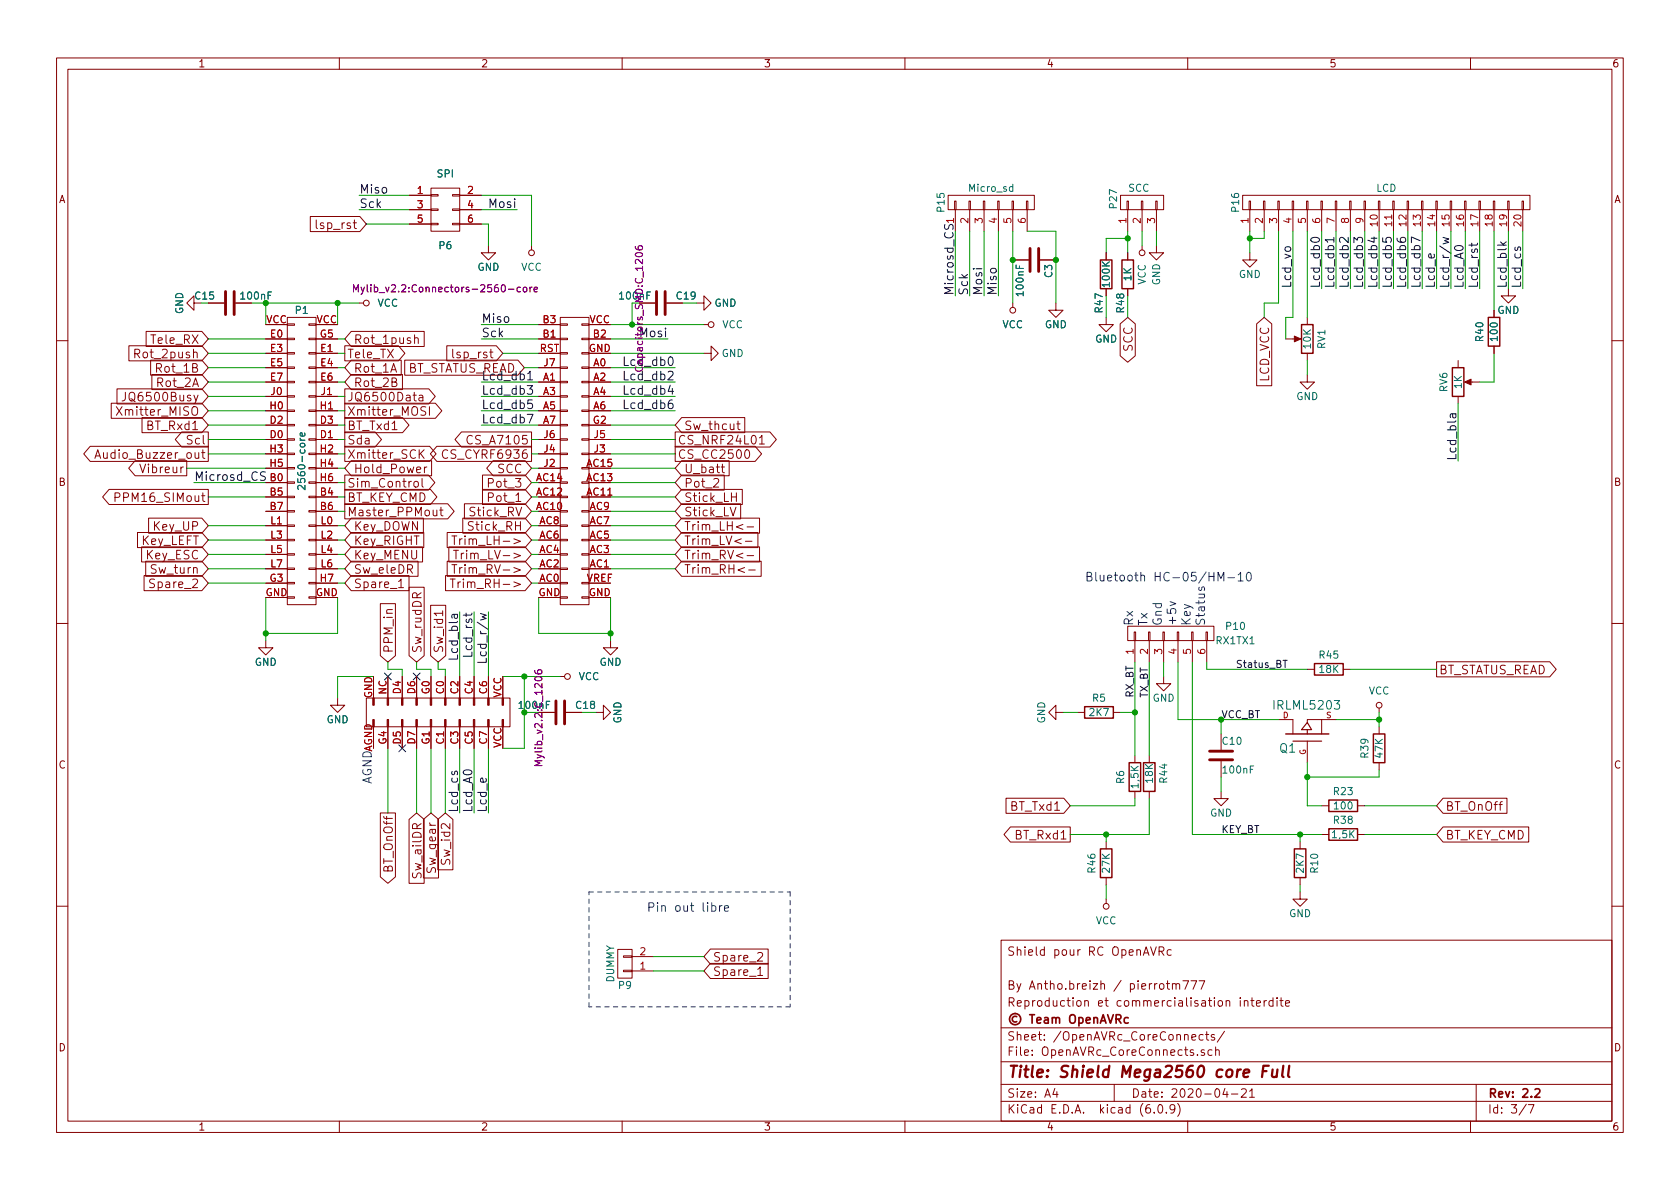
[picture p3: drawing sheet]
<svg xmlns="http://www.w3.org/2000/svg" width="297mm" height="210mm" viewBox="0 0 297 210" stroke-linecap="round" stroke-linejoin="round" font-family="sans-serif">
<g fill="none" stroke="#840000" stroke-width=".18">
<path d="M10 10.2h277v190.1h-277zM12 12.2h273v186.1h-273zM60 10.2v2M110 10.2v2M160 10.2v2M210 10.2v2M260 10.2v2M54.9 38.3h8.7l1.2 1.3-1.2 1.4h-8.7zM72.4 34.5h3.8M72.4 37.1h3.8M72.4 39.6h3.8M76.2 39.5h1.3v.2h-1.3z"/>
<path d="M76.2 37h1.3v.2h-1.3zM76.2 34.4h1.3v.3h-1.3zM76.2 33.3h5.1v7.6h-5.1zM80 39.5h1.3v.2h-1.3zM80 37h1.3v.2h-1.3zM80 34.4h1.3v.3h-1.3zM81.3 34.5h3.8M81.3 37.1h3.8M81.3 39.6h3.8M167.6 34.5h15.3v2.6h-15.3zM168.8 35.6h.2v1.5h-.2zM168.9 37.1v3.8"/>
<path d="M171.3 35.6h.3v1.5h-.3zM171.4 37.1v3.8M173.9 35.6h.2v1.5h-.2zM174 37.1v3.8M176.4 35.6h.3v1.5h-.3zM176.5 37.1v3.8M178.9 35.6h.3v1.5h-.3zM179.1 37.1v3.8M181.5 35.6h.2v1.5h-.2zM181.6 37.1v3.8M198.1 34.5h7.6v2.6h-7.6zM199.3 35.6h.2v1.5h-.2z"/>
<path d="M199.4 37.1v3.8M201.8 35.6h.3v1.5h-.3zM201.9 37.1v3.8M204.3 35.6h.3v1.5h-.3zM204.5 37.1v3.8M219.7 34.5h50.8v2.6h-50.8zM220.9 35.6h.2v1.5h-.2zM221 37.1v3.8M223.4 35.6h.2v1.5h-.2zM223.5 37.1v3.8M225.9 35.6h.3v1.5h-.3zM226.1 37.1v3.8"/>
<path d="M228.5 35.6h.2v1.5h-.2zM228.6 37.1v3.8M231 35.6h.3v1.5h-.3zM231.1 37.1v3.8M233.6 35.6h.2v1.5h-.2zM233.7 37.1v3.8M236.1 35.6h.2v1.5h-.2zM236.2 37.1v3.8M238.6 35.6h.3v1.5h-.3zM238.8 37.1v3.8M241.2 35.6h.2v1.5h-.2zM241.3 37.1v3.8"/>
<path d="M243.7 35.6h.3v1.5h-.3zM243.8 37.1v3.8M246.3 35.6h.2v1.5h-.2zM246.4 37.1v3.8M248.8 35.6h.2v1.5h-.2zM248.9 37.1v3.8M251.3 35.6h.3v1.5h-.3zM251.5 37.1v3.8M253.9 35.6h.2v1.5h-.2zM254 37.1v3.8M256.4 35.6h.3v1.5h-.3zM256.5 37.1v3.8"/>
<path d="M259 35.6h.2v1.5h-.2zM259.1 37.1v3.8M261.5 35.6h.2v1.5h-.2zM261.6 37.1v3.8M264 35.6h.3v1.5h-.3zM264.2 37.1v3.8M266.6 35.6h.2v1.5h-.2zM266.7 37.1v3.8M269.1 35.6h.3v1.5h-.3zM269.2 37.1v3.8M25.8 58.6h9.9l1.1 1.3-1.1 1.4h-9.9zM34.3 53.6v-1.3l-1.3 1.3 1.3 1.3v-1.3h1.3"/>
<path d="M36.8 53.6h2.8M41.7 53.6h2.7M47 59.9h3.8M47 57.4h3.8M50.8 59.8h1.3v.3h-1.3zM50.8 57.3h1.3v.2h-1.3zM50.8 56.1h5.1v50.8h-5.1zM54.6 59.8h1.3v.3h-1.3zM54.6 57.3h1.3v.2h-1.3zM55.9 59.9h3.8M55.9 57.4h3.8M62.1 58.6h12.9v2.7h-12.9l-1.1-1.4z"/>
<path d="M63.5 53.6h.8M73.3 59.9l.2-.2 .4 .1 .1 .9M86.4 43.4v1.3h1.2l-1.2 1.3-1.3-1.3h1.3M94 43.4v.8M95.2 59.9h3.9M95.2 57.4h3.9M99.1 59.8h1.2v.3h-1.2zM99.1 57.3h1.2v.2h-1.2zM99.1 56.1h5v50.8h-5zM102.9 59.8h1.2v.3h-1.2zM102.9 57.3h1.2v.2h-1.2zM104.1 59.9h3.8"/>
<path d="M104.1 57.4h3.8M113 53.6h2.8M117.9 53.6h2.7M123.2 53.6h1.3v-1.3l1.2 1.3-1.2 1.3v-1.3M124.5 57.4h.7M179.1 53.6v.8M179.1 46h2.8M183.9 46h2.8M186.7 53.6v1.3h1.3l-1.3 1.2-1.3-1.2h1.3M195.6 56.1v1.3h1.2l-1.2 1.3-1.3-1.3h1.3M195.6 44.7v1.3M195.6 51v1.3"/>
<path d="M198.1 57.3l1.3-1.2 1.3 1.2v5.6l-1.3 1.2-1.3-1.2zM199.4 44.7v1.3M199.4 51v1.3M201.9 43.4v.8M204.5 43.4v1.3h1.2l-1.2 1.3-1.3-1.3h1.3M221 44.7v1.3h1.2l-1.2 1.2-1.3-1.2h1.3M222.2 57.3l1.3-1.2 1.4 1.2v10.9h-2.7zM227.3 59.9h2.3M231.1 56.1v1.3M264.2 54.9v1.2M266.7 51v1.3h1.3l-1.3 1.3-1.3-1.3h1.3M10 60.2h2"/>
<path d="M15.9 78.9h20.9v2.7h-20.9l-1.1-1.3zM19.7 71.3h16l1.1 1.3-1.1 1.4h-16zM20.6 71.9l1 1.5M20.7 68.8h15l1.1 1.3-1.1 1.3h-15zM21.6 71.9l-1 1.5M22.2 69.4v1.1a.49 .49 0 0 1-.6 .4M22.8 61.1h12.9l1.1 1.4-1.1 1.3h-12.9zM25.1 73.8h10.6l1.1 1.4-1.1 1.3h-10.6zM26.6 63.7h9.1l1.1 1.3-1.1 1.4h-9.1zM26.9 66.2h8.8l1.1 1.4-1.1 1.3h-8.8zM32.1 76.4h4.7v2.7h-4.7l-1.1-1.4zM35.9 79.5v1.3l.3 .3"/>
<path d="M47 65h3.8M47 67.6h3.8M47 70.1h3.8M47 72.6h3.8M47 75.2h3.8M47 77.7h3.8M47 62.5h3.8M50.8 77.6h1.3v.2h-1.3zM50.8 75.1h1.3v.2h-1.3zM50.8 72.5h1.3v.3h-1.3zM50.8 70h1.3v.2h-1.3zM50.8 67.4h1.3v.3h-1.3z"/>
<path d="M50.8 64.9h1.3v.2h-1.3zM50.8 62.4h1.3v.2h-1.3zM54.6 77.6h1.3v.2h-1.3zM54.6 75.1h1.3v.2h-1.3zM54.6 72.5h1.3v.3h-1.3zM54.6 70h1.3v.2h-1.3zM54.6 67.4h1.3v.3h-1.3zM54.6 64.9h1.3v.2h-1.3zM54.6 62.4h1.3v.2h-1.3zM55.9 65h3.8M55.9 67.6h3.8M55.9 70.1h3.8"/>
<path d="M55.9 72.6h3.8M55.9 75.2h3.8M55.9 77.7h3.8M55.9 62.5h3.8M61 61.1h9.4l1.2 1.4-1.2 1.3h-9.4zM61 68.8h14.8l1.2 1.3-1.2 1.3h-14.8zM61 71.3h16l1.1 1.3-1.1 1.4h-16zM61 78.9h15l1.1 1.4-1.1 1.3h-15zM61 73.8h10.2l1.1 1.4-1.1 1.3h-10.2zM61 76.4h5.3l1.2 1.3-1.2 1.4h-5.3zM62.1 66.2h9.1v2.7h-9.1l-1.1-1.3zM62.1 63.7h8.8v2.7h-8.8l-1.1-1.4z"/>
<path d="M71.6 63.7h20l1.1 1.3-1.1 1.4h-20zM74.1 70h.6l.1 .9M74.8 70.2l-.5 .1a.3 .3 0 0 0-.3 .3 .3 .3 0 0 0 .3 .3l.5-.1M75 79.5l-.9 .9M75.3 72l-.6-.1-.2 .2v.4l.6 .3 .2 .3-.3 .3h-.6M75.9 71.9v1.5M77.2 78.9h16.8v2.7h-16.8l-1.1-1.3zM79 61.1h8.8l1.1 1.4-1.1 1.3h-8.8zM79.2 79.7a.61 .61 0 0 0-.8 0 .61 .61 0 0 0-.2 .7 .57 .57 0 0 0 .3 .6 .57 .57 0 0 0 .7-.1M81.6 76.4h12.4v2.7h-12.4l-1.2-1.4zM83.5 77.1a.61 .61 0 0 0-.7 0 .61 .61 0 0 0-.2 .8 .57 .57 0 0 0 .3 .5 .57 .57 0 0 0 .6 0M95.2 65h3.9"/>
<path d="M95.2 67.6h3.9M95.2 70.1h3.9M95.2 72.6h3.9M95.2 75.2h3.9M95.2 77.7h3.9M95.2 62.5h3.9M99.1 77.6h1.2v.2h-1.2zM99.1 75.1h1.2v.2h-1.2zM99.1 72.5h1.2v.3h-1.2zM99.1 70h1.2v.2h-1.2zM99.1 67.4h1.2v.3h-1.2zM99.1 64.9h1.2v.2h-1.2z"/>
<path d="M99.1 62.4h1.2v.2h-1.2zM102.9 77.6h1.2v.2h-1.2zM102.9 75.1h1.2v.2h-1.2zM102.9 72.5h1.2v.3h-1.2zM102.9 70h1.2v.2h-1.2zM102.9 67.4h1.2v.3h-1.2zM102.9 64.9h1.2v.2h-1.2zM102.9 62.4h1.2v.2h-1.2zM104.1 65h3.8M104.1 67.6h3.8M104.1 70.1h3.8M104.1 72.6h3.8"/>
<path d="M104.1 75.2h3.8M104.1 77.7h3.8M104.1 62.5h3.8M119.4 78.9h14.1l1.2 1.4-1.2 1.3h-14.1zM119.4 76.4h16.7l1.2 1.3-1.2 1.4h-16.7zM120.5 73.8h11.2v2.7h-11.2l-1.1-1.3zM124.5 62.5h1.2v-1.3l1.3 1.3-1.3 1.2v-1.2M130.3 75h.5M130.5 74.5v1.3l.3 .2M131.8 79.7l.2-.2a.83 .83 0 0 1 .6 .7 .83 .83 0 0 1-.3 .8l-.1 .1a.82 .82 0 0 1-.4-1.4zM134.3 77.4l.4-.4v1.5M134.3 78.5h.8"/>
<path d="M231.1 66.3v1.3h1.3l-1.3 1.2-1.2-1.2h1.2M231.1 62.5v1.2M257.8 63.7v1.3M257.8 70.1v1.3M259.3 67.6h2.3M264.2 61.2v1.3M285 60.2h2M16.8 81.1l.5-1.6 .5 1.6M16.9 80.6h.7M19.3 86.5h17.5v2.7h-17.5l-1.2-1.3zM20.3 88l.8-.1 .1-.2-.1-.4-.2-.1h-.6v1.5M23.9 81.5h9.1v2.6h-9.1l-1.1-1.3z"/>
<path d="M24.3 94.2h11.4l1.1 1.3-1.1 1.3h-11.4zM25 96.7h10.7l1.1 1.3-1.1 1.4h-10.7zM25.8 99.2h9.9l1.1 1.4-1.1 1.3h-9.9zM26.3 91.6h9.4l1.1 1.4-1.1 1.3h-9.4zM35.6 80h.6M47 90.4h3.8M47 87.9h3.8M47 85.3h3.8M47 82.8h3.8M47 98h3.8M47 95.5h3.8M47 93h3.8"/>
<path d="M47 80.3h3.8M50.8 97.9h1.3v.3h-1.3zM50.8 95.4h1.3v.2h-1.3zM50.8 92.8h1.3v.3h-1.3zM50.8 90.3h1.3v.2h-1.3zM50.8 87.8h1.3v.2h-1.3zM50.8 85.2h1.3v.3h-1.3zM50.8 82.7h1.3v.2h-1.3zM50.8 80.1h1.3v.3h-1.3zM54.6 97.9h1.3v.3h-1.3zM54.6 95.4h1.3v.2h-1.3zM54.6 92.8h1.3v.3h-1.3z"/>
<path d="M54.6 90.3h1.3v.2h-1.3zM54.6 87.8h1.3v.2h-1.3zM54.6 85.2h1.3v.3h-1.3zM54.6 82.7h1.3v.2h-1.3zM54.6 80.1h1.3v.3h-1.3zM55.9 90.4h3.8M55.9 87.9h3.8M55.9 85.3h3.8M55.9 82.8h3.8M55.9 98h3.8M55.9 95.5h3.8M55.9 93h3.8"/>
<path d="M55.9 80.3h3.8M61 84h14.7l1.2 1.3-1.2 1.4h-14.7zM61 89.1h18.2l1.1 1.3-1.1 1.4h-18.2zM61 86.5h15.1l1.2 1.4-1.2 1.3h-15.1zM62.1 91.6h12.8v2.7h-12.8l-1.1-1.3zM62.1 94.2h12.8v2.6h-12.8l-1.1-1.3zM62.1 96.7h12.6v2.7h-12.6l-1.1-1.4zM62.1 99.2h11.8v2.7h-11.8l-1.1-1.3zM62.1 81.5h14.2v2.6h-14.2l-1.1-1.3zM73.2 85.3l.3-.2 .4 .2 .1 .5-.2 .3h-.3l-.3-.1zM74.3 80.2l.7 .9M74.6 84.6v1.3l.2 .2"/>
<path d="M75 82.6v1M75.5 82.6l-.3 .1-.2 .2M77.7 90.2h.6M78 89.7v1.3l.3 .2M79.1 94.2h13.7l1.2 1.3-1.2 1.3h-13.7zM79.1 99.2h13.7l1.2 1.4-1.2 1.3h-13.7zM79.4 96.7h13.4l1.2 1.3-1.2 1.4h-13.4zM79.9 94.8h.9M79.9 99.9h.9M80.2 97.3h.9M80.3 94.8v1.5M80.3 99.9v1.5"/>
<path d="M80.6 97.3v1.5M81.8 91.6h11l1.2 1.4-1.2 1.3h-11zM82.1 89.1h10.7l1.2 1.3-1.2 1.4h-10.7zM85.3 84h7.5l1.2 1.3-1.2 1.4h-7.5zM85.3 86.5h7.5l1.2 1.4-1.2 1.3h-7.5zM87.2 81.5h5.6l1.2 1.3-1.2 1.3h-5.6l-1.1-1.3zM95.2 90.4h3.9M95.2 87.9h3.9M95.2 85.3h3.9M95.2 82.8h3.9M95.2 98h3.9M95.2 95.5h3.9"/>
<path d="M95.2 93h3.9M95.2 80.3h3.9M99.1 97.9h1.2v.3h-1.2zM99.1 95.4h1.2v.2h-1.2zM99.1 92.8h1.2v.3h-1.2zM99.1 90.3h1.2v.2h-1.2zM99.1 87.8h1.2v.2h-1.2zM99.1 85.2h1.2v.3h-1.2zM99.1 82.7h1.2v.2h-1.2zM99.1 80.1h1.2v.3h-1.2zM102.9 97.9h1.2v.3h-1.2zM102.9 95.4h1.2v.2h-1.2z"/>
<path d="M102.9 92.8h1.2v.3h-1.2zM102.9 90.3h1.2v.2h-1.2zM102.9 87.8h1.2v.2h-1.2zM102.9 85.2h1.2v.3h-1.2zM102.9 82.7h1.2v.2h-1.2zM102.9 80.1h1.2v.3h-1.2zM104.1 90.4h3.8M104.1 87.9h3.8M104.1 85.3h3.8M104.1 82.8h3.8M104.1 98h3.8M104.1 95.5h3.8"/>
<path d="M104.1 93h3.8M104.1 80.3h3.8M120.5 84h7.6v2.7h-7.6l-1.1-1.4zM120.5 86.5h10.7v2.7h-10.7l-1.1-1.3zM120.5 89.1h10.5v2.7h-10.5l-1.1-1.4zM120.5 91.6h13.8v2.7h-13.8l-1.1-1.3zM120.5 94.2h13.5v2.6h-13.5l-1.1-1.3zM120.5 96.7h13.8v2.7h-13.8l-1.1-1.4zM120.5 99.2h14.1v2.7h-14.1l-1.1-1.3zM120.5 81.5h8.4v2.6h-8.4l-1.1-1.3zM127.5 82.6h.6M127.7 82.1v1.3l.4 .2"/>
<path d="M129.1 89.7l.5 1.5 .5-1.5M129.3 87.9h.9M130.2 87.2v1.5M131.8 95.7h1.2M132.1 93.2h1.1M132.1 98.3h1.1M10 110.2h2M25.5 101.8h10.2l1.1 1.3-1.1 1.4h-10.2zM47 113.3v1.2h1.3l-1.3 1.3-1.3-1.3h1.3M47 103.1h3.8M47 100.6h3.8M47 105.7h3.8"/>
<path d="M50.8 105.5h1.3v.3h-1.3zM50.8 103h1.3v.2h-1.3zM50.8 100.5h1.3v.2h-1.3zM54.6 105.5h1.3v.3h-1.3zM54.6 103h1.3v.2h-1.3zM54.6 100.5h1.3v.2h-1.3zM55.9 103.1h3.8M55.9 100.6h3.8M55.9 105.7h3.8M62.1 101.8h10.2v2.7h-10.2l-1.1-1.4zM66 119.6v3.8M67.2 106.7h2.7v9.2l-1.3 1.2-1.4-1.2z"/>
<path d="M68.6 119.6v3.8M70.5 102.8l.4-.4v1.5M70.5 103.9h.8M71.1 119.6v3.8M72.3 103.8h2.7v12.1l-1.3 1.2-1.4-1.2zM73.7 119.6v3.8M76.1 107h2.7v8.9l-1.3 1.2-1.4-1.2zM76.2 119.6v3.8M78.3 108v.9M78.7 119.6v3.8M78.8 101.8h14l1.2 1.3-1.2 1.4h-14zM79.6 102.4h.9"/>
<path d="M80 102.4v1.5M81.3 119.6v3.8M83.8 119.6v3.8M86.4 119.6v3.8M88.9 119.6v3.8M95.2 103.1h3.9M95.2 100.6h3.9M95.2 105.7h3.9M99.1 105.5h1.2v.3h-1.2zM99.1 103h1.2v.2h-1.2zM99.1 100.5h1.2v.2h-1.2zM99.1 119.6h.7"/>
<path d="M102.9 105.5h1.2v.3h-1.2zM102.9 103h1.2v.2h-1.2zM102.9 100.5h1.2v.2h-1.2zM104.1 103.1h3.8M104.1 100.6h3.8M104.1 105.7h3.8M107.9 113.3v1.2h1.3l-1.3 1.3-1.2-1.3h1.2M132.4 100.8h1.1M199.4 110.7h15.2v2.6h-15.2zM200.5 111.8h.3v1.5h-.3zM200.7 113.3v3.8M203.1 111.8h.2v1.5h-.2z"/>
<path d="M203.2 113.3v3.8M205.6 111.8h.3v1.5h-.3zM205.7 119.6v1.3h1.3l-1.3 1.3-1.2-1.3h1.2M205.7 113.3v3.8M208.2 111.8h.2v1.5h-.2zM208.3 113.3v3.8M210.7 111.8h.2v1.5h-.2zM210.8 113.3v3.8M213.2 111.8h.3v1.5h-.3zM213.4 113.3v3.8M231.1 118.4h1.3M237.5 118.4h1.3"/>
<path d="M254 117h20l1.2 1.4-1.2 1.3h-20zM285 110.2h2M59.7 123.4v1.3h1.3l-1.3 1.3-1.3-1.3h1.3M64.8 123.4h25.4v5.1h-25.4zM66 128.5v3.8M68.6 128.5v3.8M71.1 128.5v3.8M73.7 128.5v3.8M76.2 128.5v3.8M78.7 128.5v3.8M81.3 128.5v3.8M83.8 128.5v3.8"/>
<path d="M86.4 128.5v3.8M88.9 128.5v3.8M95.2 126h2.8M100.1 126h2.8M105.4 126h1.3v-1.3l1.2 1.3-1.2 1.2v-1.2M186.7 126v-1.3l-1.3 1.3 1.3 1.2v-1.2h1.3M190.5 126h1.3M196.8 126h1.3M200.7 133.6v1.3M200.7 139.9v1.3M203.2 133.6v1.3M203.2 139.9v1.3"/>
<path d="M215.9 139.9v1.3h1.3l-1.3 1.3-1.3-1.3h1.3M215.9 129.8v2.8M215.9 134.6v2.8M226.1 127.2h2.5v2.6M231.1 131.1v3.8M233.7 127.2h-2.6v.6M233.7 127.2v2.6M233.7 127.2h2.5M243.8 125.2v.8M243.8 128.5v1.3M243.8 134.9v1.2M67.2 143.8h2.7v11.3l-1.3 1.1-1.4-1.1z"/>
<path d="M72.3 144.9l1.4-1.1 1.3 1.1v11.3h-2.7zM74.9 144.9l1.3-1.1 1.3 1.1v10.4h-2.6zM77.4 144.9l1.3-1.1 1.4 1.1v8.9h-2.7zM177.9 141.2h10.2l1.1 1.3-1.1 1.3h-10.2zM178.7 146.2h10.5v2.7h-10.5l-1.2-1.3zM195.6 159v.8M195.6 148.8v1.3M195.6 155.2v1.3M229.9 157.7v1.3h1.2l-1.2 1.3-1.3-1.3h1.3M229.9 148.8v1.3M229.9 155.2v1.3M233.7 147.6h1.2"/>
<path d="M233.7 142.5h1.2M240 147.6h1.3M240 142.5h1.3M255.1 141.2h11.3v2.6h-11.3l-1.1-1.3zM255.1 146.2h15.2v2.7h-15.2l-1.1-1.3zM10 160.2h2M109.2 167.9h2.6v5.1h-2.6zM110.2 169h1.6v.3h-1.6zM110.2 171.6h1.6v.2h-1.6zM111.8 171.7h3.8M111.8 169.2h3.8M125.6 167.8h10.2v2.7h-10.2l-1.1-1.3z"/>
<path d="M125.6 170.4h10.2v2.6h-10.2l-1.1-1.3zM134 168.6l.6-.2 .2 .2v.3l-.9 1.1h.9M134 171.4l.4-.4v1.5M134 172.5h.8M177 166.3h108v32h-108zM203.4 167.4l.5 1.5 .5-1.5M204.9 168.2l.7-.1 .2-.2-.1-.3-.2-.2h-.6v1.5M205.3 168.2l.5 .7M206.2 173.9h.6M206.4 173.4v1.3l.4 .2M207.1 168l-.5-.1-.2 .3v.4l.1 .3h.6M207.3 174.1l.2-.2 .4 .1v.9"/>
<path d="M207.3 173.9v1M207.9 174.1l.2-.2 .4 .1 .1 .9M209.1 173.4h1l-.6 1.5M210.6 173.4h1l-.7 1.5M212 173.4h1l-.6 1.5M219.3 176.4v.2M219.3 176.9v1M220 177.1l.2-.2 .4 .1v.9M220 176.9v1M221.1 176.9h.6M221.4 176.4v1.3l.3 .2M222.1 177.4l.8-.1-.1-.3-.4-.1-.3 .2 .1 .8h.6"/>
<path d="M223.5 176.9v1M223.9 176.9l-.3 .1-.1 .2M225.1 177l-.5-.1-.2 .3v.4l.1 .3h.6M225.1 176.4v1.5M225.8 176.4v.2M225.8 176.9v1M226.3 176.9h.6M226.5 176.4v1.3l.4 .2M227.3 177.4l.7-.1-.1-.3-.4-.1-.2 .2 .1 .8h.5M285 160.2h2M60 198.3v2M110 198.3v2"/>
<path d="M160 198.3v2M177 194.8h108M177 191.8h108M177 187.8h108M177 181.8h108M186.5 192.5l-.4 1h1M186.9 193v1M197 191.8v3M204.1 196.7v.1M204.9 195.4l.2-.1a.81 .81 0 0 1 .6 .7 .81 .81 0 0 1-.3 .8h-.2a.81 .81 0 0 1-.6-.6 .81 .81 0 0 1 .3-.8zM206.2 196.7v.1M207.7 196l-.3 .3h-.3l-.2-.3 .1-.6 .4-.1 .2 .2a.99 .99 0 0 1-.3 1.3h-.3"/>
<path d="M208.2 195.1a1.72 1.72 0 0 1 0 2.3M210 198.3v2M212.7 183l-.4-.1-.3 .3v.4l.1 .3h.6M212.9 185.7l-.3-.1-.2 .2v.3l.5 .1v.4h-.5M213.1 182.9h.6M213.4 182.4v1.3l.3 .2M214.3 185.7l-.4-.1-.3 .3v.4l.1 .3h.6M214.7 183l-.3-.1-.3 .2 .1 .3 .5 .1v.4h-.6M214.9 185.8l.2-.2 .4 .1 .1 .9M214.9 185.1v1.5M216.5 182.4l-1.3 1.9M216.6 192.5l-.4 1h.9"/>
<path d="M216.9 193v1M217.7 193.5h1.2M219.5 192.7l.6-.2 .2 .2 .1 .3-1 1h1M220.9 193l.5-.5v1.5M220.9 194h.9M260 198.3v2M261 191.8v6.5M269.9 195.3l-1.3 1.9M270.2 195.3h1l-.6 1.5"/>
<circle cx="64.8" cy="53.6" r=".51"/>
<circle cx="94" cy="44.7" r=".51"/>
<circle cx="125.7" cy="57.4" r=".51"/>
<circle cx="179.1" cy="54.9" r=".51"/>
<circle cx="201.9" cy="44.7" r=".51"/>
<circle cx="100.3" cy="119.6" r=".51"/>
<circle cx="243.8" cy="124.7" r=".51"/>
<circle cx="195.6" cy="160.3" r=".51"/>
</g>
<g fill="none" stroke="#840000" stroke-width=".3">
<path d="M179.8 179.8a.52 .52 0 0 0-.8 .4 .52 .52 0 0 0 .8 .4M182.1 179.4h.8M182.5 179.4v1.5M186.1 179.9v1M189.3 179.5a.5 .5 0 0 1 .6 0 .5 .5 0 0 1 .2 .4v.5a.5 .5 0 0 1-.5 .6 .5 .5 0 0 1-.5-.6v-.5zM190.8 179.9v1.5M193.4 179.9v1M195.8 179.4l.5 1.5 .5-1.5M183.3 180.4l.8-.1-.1-.3-.4-.1-.3 .2 .1 .8h.6M184.7 180h.6v.9M185.3 180.3l-.5 .1a.29 .29 0 0 0-.2 .2 .29 .29 0 0 0 .2 .3h.5M186.1 180.1l.2-.2 .3 .1 .1 .9"/>
<path d="M186.7 180.1l.2-.2 .4 .1v.9M190.8 180l.4-.1 .3 .3v.4l-.2 .3h-.5M192.1 180.4l.7-.1-.1-.3-.4-.1-.2 .2v.8h.6M193.4 180.1l.2-.2 .4 .1 .1 .9M194.6 180.9l.5-1.5 .5 1.5M194.7 180.5h.7M197.3 180.2l.8-.1 .1-.2-.1-.3-.2-.2h-.6v1.5M197.7 180.2l.5 .7M199.5 180l-.4-.1-.3 .3v.4l.1 .3h.6M271.4 192.7l.6-.2 .2 .2 .1 .3-1 1h1"/>
<circle cx="179.5" cy="180.2" r="1"/>
</g>
<path d="M223.3 189.4h.6M224.3 188.5h-.9l-.3 2M225 189.1v1.3a.57 .57 0 0 0 .7-.1M225.9 189.1l-.2 1.4M226.9 188.5l-.2 1.7 .2 .3M228 188.5l-.3 1.7 .3 .3" fill="none" stroke="#840000" stroke-width=".4"/>
<g fill="none" stroke="#840000" stroke-width=".25">
<path d="M194.6 46h2v5h-2zM198.4 46h2v5h-2zM230.1 57.4h2.1v5.1h-2.1zM263.1 56.1h2.1v5.1h-2.1zM256.8 65h2v5.1h-2zM232.4 117.3h5.1v2.1h-5.1zM191.8 125h5v2h-5zM199.6 134.9h2.1v5h-2.1zM202.2 134.9h2v5h-2zM227.3 129.8h7.6M242.8 129.8h2.1v5.1h-2.1zM194.6 150.1h2v5.1h-2z"/>
<path d="M228.9 150.1h2v5.1h-2zM234.9 146.6h5.1v2h-5.1zM234.9 141.5h5.1v2h-5.1z"/>
</g>
<g fill="#840000" stroke="#840000" stroke-width=".18">
<path d="M228.9 59.4l1.1 .5-1.1 .5z"/>
<path d="M65.9 127.2h.3v1.3h-.3z"/>
<path d="M65.9 123.4h.3v1.3h-.3z"/>
<path d="M68.5 127.2h.2v1.3h-.2z"/>
<path d="M68.5 123.4h.2v1.3h-.2z"/>
<path d="M71 127.2h.2v1.3h-.2z"/>
<path d="M71 123.4h.2v1.3h-.2z"/>
<path d="M73.5 127.2h.3v1.3h-.3z"/>
<path d="M73.5 123.4h.3v1.3h-.3z"/>
<path d="M76.1 127.2h.2v1.3h-.2z"/>
<path d="M76.1 123.4h.2v1.3h-.2z"/>
<path d="M78.6 127.2h.3v1.3h-.3z"/>
<path d="M78.6 123.4h.3v1.3h-.3z"/>
<path d="M81.2 127.2h.2v1.3h-.2z"/>
<path d="M81.2 123.4h.2v1.3h-.2z"/>
<path d="M83.7 127.2h.2v1.3h-.2z"/>
<path d="M83.7 123.4h.2v1.3h-.2z"/>
<path d="M86.2 127.2h.3v1.3h-.3z"/>
<path d="M86.2 123.4h.3v1.3h-.3z"/>
<path d="M88.8 127.2h.2v1.3h-.2z"/>
<path d="M88.8 123.4h.2v1.3h-.2z"/>
<path d="M259 67.6l1.1-.5v1z"/>
</g>
<path d="M39.9 51.6v4M41.4 51.6v4M116.1 51.6v4M117.6 51.6v4M182.1 43.9v4.1M183.6 43.9v4.1M98.3 123.9v4.1M99.8 123.9v4.1M213.9 134.4h4M213.9 132.8h4" fill="none" stroke="#840000" stroke-width=".51"/>
<path d="M62.5 51.6v-1.2l.4 .9 .4-.9v1.2M63.8 50.8l.3 .8M64.4 50.8l-.4 1.1-.2 .1M92 50.8h-.3l-.3 .2 .1 .6h.5M92.6 50.9l.1-.1 .4 .1 .1 .5-.2 .2h-.3l-.1-.1zM93.7 50.8v.8M94.1 50.8l-.4 .2M94.4 51.2l.6-.1v-.3h-.4l-.2 .2 .1 .6h.5M112.3 43.6l.1 .3a.85 .85 0 0 0 1.2 0l-.1-.4h-.4l-.3 .2v.2l.3 .3M94.6 118.6v.3a.85 .85 0 0 0 1.2 0l-.1-.4-.4-.1-.3 .3v.2l.3 .3M95.8 134.5h-1.2l.9 .5-.9 .4h1.2" fill="none" stroke="#840084" stroke-width=".18"/>
<path d="M228.6 131.1h5.1M231.1 127.8l.8 1.2h-1.8zM231.1 129v.8" fill="none" stroke="#840000" stroke-width=".2"/>
<path d="M53.9 76.6v.3l-.2 .2h-.6v-.5l.3-.1 .1 .6M53.9 85.8v.8l-.9-.8-.4 .3 .2 .4" fill="none" stroke="#006464" stroke-width=".18"/>
<g fill="none" stroke="#0f0f0f" stroke-width=".18">
<path d="M167.1 39.7l-.1 .6 .3 .3 .4-.2 .2-.6h.5l.1 .2v.6M231.8 42.2a1.01 1.01 0 0 1 1.5 .1 .83 .83 0 0 1-.6 .6 .83 .83 0 0 1-.9-.3zM235.8 42.4h-1.5l.4 .4M235.8 42v.8M238.4 42v.9l-1.1-.9h-.3l-.1 .3 .1 .5M239.4 42.9v-.9l.6 .5 .1-.5h.7l.1 .3v.4l-.1 .2M242.4 42.1h1.1M242.9 41.9v.9l-1-.3M244.5 42v.8h.7l-.1-.2v-.5l.2-.1h.5l.2 .3-.2 .5M247 42.1a.6 .6 0 0 0 .7 .7h.5l.3-.1v-.4l-.1-.3h-.5l-.2 .1-.1 .5 .3 .2M251.1 42.6l-1.5-.7v1M255.1 42l1.1 .3-.8 .3 .8 .2-1.1 .3"/>
<path d="M260.2 43v.6M261.2 43l-.2 .4h-1.3M265.3 42.8l.6 .6M266.3 42.8l-.6 .4M267.9 43.7l-.1 .4 .3 .2 .2-.1 .1-.5h.4v.6M93.2 73.3h1l-.6 1.5M93.2 68.2h1l-.5 .6 .4 .1v.7l-.2 .1h-.5l-.2-.1M93.3 66.1l.4-.5v1.6M93.3 67.2h.9M94.1 70.7h-.7l-.1 .8 .2-.2 .5 .1 .2 .2-.1 .5-.2 .2-.6-.2M256.8 73.2v.5a.3 .3 0 0 0 .3 .2 .3 .3 0 0 0 .3-.2v-.5M257.4 73.2l-.9 .1v.5"/>
<path d="M46.9 83.5l-.6-.1-.2 .3 .1 .4 .6 .3v.4l-.2 .2-.5-.1M86 116.4v.7h-1.5M226.9 116.8h.7M80 136.4l-.1 .4 .2 .2 .2-.1 .2-.5h.3v.6"/>
</g>
<path d="M206.9 106.4l1 .3-1 .4M212 103.8v.4l.2 .2 .2-.1 .1-.5h.4v.6M215.4 102.7v-1.5l.5 1.1 .5-1.1v1.5M217.1 102.2h1.2M218.9 101.6l.5-.4v1.5M218.9 102.7h.9M220.6 101.3l.1-.1a.83 .83 0 0 1 .6 .6 .83 .83 0 0 1-.3 .9h-.1a.83 .83 0 0 1-.6-.6 .83 .83 0 0 1 .3-.8zM125.8 160.2l.5-.1 .3 .3v.5l-.2 .2h-.6M127.2 160.1v1.1M127.7 160.1l-.3 .1-.2 .2M128.1 160.6l.7-.1-.1-.3-.4-.1-.2 .3 .1 .7h.5" fill="none" stroke="#0000c2" stroke-width=".18"/>
<path d="M104.1 157.7h35.6M139.7 157.7v20.3M104.1 178v-20.3M139.7 178h-35.6" fill="none" stroke="#0000c2" stroke-width=".18" stroke-dasharray=".8 .8"/>
<g fill="none" stroke="#009600" stroke-width=".18">
<path d="M63.5 37.1h8.9M63.5 34.5h8.9M64.8 39.6h7.6M85.1 39.6h1.3v3.8M85.1 37.1h6.3M85.1 34.5h8.9v8.9M36.8 59.9h10.2M59.7 59.9h1.3M59.7 53.6v3.8M63.5 53.6h-16.5v3.8M85.1 57.4h10.1M85.1 59.9h10.1"/>
<path d="M107.9 57.4h16.6M107.9 59.9h10.2M111.8 53.6v3.8M168.9 40.9v11.4M171.4 40.9v11.4M174 40.9v11.4M176.5 40.9v11.4M179.1 40.9v12.7M181.6 40.9h5.1v12.7M195.6 52.3v3.8M199.4 40.9v3.8M199.4 52.3v3.8"/>
<path d="M199.4 42.2h-3.8v2.5M201.9 40.9v2.5M204.5 40.9v2.5M221 40.9v3.8M223.5 40.9v1.3h-2.5M226.1 40.9v12.7h-2.6v2.5M228.6 40.9v15.2h-1.3v3.8M231.1 40.9v15.2M233.7 40.9v10.1M236.2 40.9v10.1M238.8 40.9v10.1M241.3 40.9v10.1"/>
<path d="M243.8 40.9v10.1M246.4 40.9v10.1M248.9 40.9v10.1M251.5 40.9v10.1M254 40.9v10.1M256.5 40.9v10.1M259.1 40.9v10.1M261.6 40.9v10.1M264.2 40.9v14M266.7 40.9v10.1M269.2 40.9v10.1M36.8 67.6h10.2"/>
<path d="M36.8 65h10.2M36.8 75.2h10.2M36.8 70.1h10.2M36.8 77.7h10.2M36.8 72.6h10.2M36.8 62.5h10.2M59.7 67.6h1.3M59.7 65h1.3M59.7 75.2h1.3M59.7 70.1h1.3M59.7 77.7h1.3M59.7 72.6h1.3"/>
<path d="M59.7 62.5h1.3M85.1 67.6h10.1M85.1 75.2h10.1M85.1 70.1h10.1M85.1 72.6h10.1M88.9 62.5h6.3M92.7 65h2.5M94 77.7h1.2M107.9 67.6h11.5M107.9 65h11.5M107.9 75.2h11.5M107.9 70.1h11.5"/>
<path d="M107.9 77.7h11.5M107.9 72.6h11.5M107.9 62.5h16.6M231.1 63.7v2.6M257.8 71.4v10.1M264.2 62.5v5.1h-2.6M33 82.8h14M34.3 85.3h12.7M36.8 87.9h10.2M36.8 80.3h10.2M36.8 93h10.2M36.8 95.5h10.2"/>
<path d="M36.8 98h10.2M59.7 87.9h1.3M59.7 85.3h1.3M59.7 82.8h1.3M59.7 80.3h1.3M59.7 93h1.3M59.7 90.4h1.3M59.7 95.5h1.3M59.7 98h1.3M94 87.9h1.2M94 85.3h1.2M94 82.8h1.2"/>
<path d="M94 80.3h1.2M94 93h1.2M94 90.4h1.2M94 95.5h1.2M94 98h1.2M107.9 87.9h11.5M107.9 85.3h11.5M107.9 82.8h11.5M107.9 80.3h11.5M107.9 93h11.5M107.9 90.4h11.5M107.9 95.5h11.5"/>
<path d="M107.9 98h11.5M36.8 100.6h10.2M36.8 103.1h10.2M47 105.7v7.6M59.7 100.6h1.3M59.7 103.1h1.3M59.7 105.7v6.3h-12.7M66 119.6h-6.3v3.8M68.6 117.1v1.3h2.5v1.2M73.7 117.1v1.3h2.5v1.2M77.5 117.1v1.3h1.2v1.2M81.3 108.2v11.4"/>
<path d="M83.8 108.2v11.4M86.4 108.2v11.4M88.9 119.6h10.2M92.7 119.6v12.7h-3.8M94 100.6h1.2M94 103.1h1.2M95.2 105.7v6.3h12.7M107.9 100.6h11.5M107.9 105.7v7.6M200.7 117.1v16.5M203.2 117.1v16.5M205.7 117.1v2.5"/>
<path d="M208.3 117.1v10.1h17.8M210.8 117.1v30.5h22.9M213.4 117.1v1.3h17.7M238.8 118.4h15.2M68.6 132.3v11.5M73.7 132.3v11.5M76.2 132.3v11.5M78.7 132.3v11.5M81.3 132.3v11.5M83.8 132.3v11.5M86.4 132.3v11.5M188 126h2.5"/>
<path d="M198.1 126h2.6M215.9 127.2v2.6M215.9 137.4v2.5M231.1 134.9v7.6h2.6M236.2 127.2h7.6M243.8 126v2.5M243.8 136.1v1.3h-12.7M195.6 147.6v1.2M195.6 156.5v2.5M200.7 141.2v1.3h-11.5M203.2 141.2v6.4h-14M229.9 147.6v1.2"/>
<path d="M229.9 156.5v1.2M241.3 142.5h12.7M241.3 147.6h12.7M115.6 171.7h8.9M115.6 169.2h8.9"/>
</g>
<path d="M68 119l1.2 1.2M69.2 119l-1.2 1.2M73.1 119l1.2 1.2M74.3 119l-1.2 1.2M70.5 131.7l1.2 1.2M71.7 131.7l-1.2 1.2" fill="none" stroke="#000084" stroke-width=".18"/>
<g fill="#009600" stroke="#009600" stroke-width=".18">
<circle cx="111.8" cy="57.4" r=".46"/>
<circle cx="200.7" cy="126" r=".46"/>
<circle cx="186.7" cy="46" r=".46"/>
<circle cx="221" cy="42.2" r=".46"/>
<circle cx="195.6" cy="147.6" r=".46"/>
<circle cx="229.9" cy="147.6" r=".46"/>
<circle cx="243.8" cy="127.2" r=".46"/>
<circle cx="231.1" cy="137.4" r=".46"/>
<circle cx="199.4" cy="42.2" r=".46"/>
<circle cx="179.1" cy="46" r=".46"/>
<circle cx="59.7" cy="53.6" r=".46"/>
<circle cx="47" cy="53.6" r=".46"/>
<circle cx="47" cy="112" r=".46"/>
<circle cx="107.9" cy="112" r=".46"/>
<circle cx="92.7" cy="126" r=".46"/>
<circle cx="92.7" cy="119.6" r=".46"/>
</g>
<text font-size="2.8" fill="#840000" x="178" y="190.6">Title: Shield Mega2560 core Full</text>
<g font-size="2.1" fill="#0f0f0f">
<text x="63.5" y="34.2">Miso</text>
<text x="63.5" y="36.8">Sck</text>
<text x="86.6" y="36.8">Mosi</text>
<text x="168.6" y="52.3" transform="rotate(-90 168.6 52.3)">Microsd_CS</text>
<text x="171.1" y="52.3" transform="rotate(-90 171.1 52.3)">Sck</text>
<text x="173.7" y="52.3" transform="rotate(-90 173.7 52.3)">Mosi</text>
<text x="176.2" y="52.3" transform="rotate(-90 176.2 52.3)">Miso</text>
<text x="228.3" y="51" transform="rotate(-90 228.3 51)">Lcd_vo</text>
<text x="233.4" y="51" transform="rotate(-90 233.4 51)">Lcd_db0</text>
<text x="235.9" y="51" transform="rotate(-90 235.9 51)">Lcd_db1</text>
<text x="238.4" y="51" transform="rotate(-90 238.4 51)">Lcd_db2</text>
<text x="241" y="51" transform="rotate(-90 241 51)">Lcd_db3</text>
<text x="243.5" y="51" transform="rotate(-90 243.5 51)">Lcd_db4</text>
<text x="246.1" y="51" transform="rotate(-90 246.1 51)">Lcd_db5</text>
<text x="248.6" y="51" transform="rotate(-90 248.6 51)">Lcd_db6</text>
<text x="251.1" y="51" transform="rotate(-90 251.1 51)">Lcd_db7</text>
<text x="253.7" y="51" transform="rotate(-90 253.7 51)">Lcd_e</text>
<text x="256.2" y="51" transform="rotate(-90 256.2 51)">Lcd_r/w</text>
<text x="258.8" y="51" transform="rotate(-90 258.8 51)">Lcd_A0</text>
<text x="261.3" y="51" transform="rotate(-90 261.3 51)">Lcd_rst</text>
<text x="266.4" y="51" transform="rotate(-90 266.4 51)">Lcd_blk</text>
<text x="268.9" y="51" transform="rotate(-90 268.9 51)">Lcd_cs</text>
<text x="85.1" y="59.6">Sck</text>
<text x="85.1" y="57.1">Miso</text>
<text x="85.1" y="67.2">Lcd_db1</text>
<text x="85.1" y="69.8">Lcd_db3</text>
<text x="110.7" y="67.2">Lcd_db2</text>
<text x="110.7" y="69.8">Lcd_db4</text>
<text x="85.1" y="72.3">Lcd_db5</text>
<text x="85.1" y="74.9">Lcd_db7</text>
<text x="110.7" y="72.3">Lcd_db6</text>
<text x="257.5" y="81.5" transform="rotate(-90 257.5 81.5)">Lcd_bla</text>
<text x="34.3" y="85">Microsd_CS</text>
<text x="81" y="116.2" transform="rotate(-90 81 116.2)">Lcd_bla</text>
<text x="83.5" y="115.9" transform="rotate(-90 83.5 115.9)">Lcd_rst</text>
<text x="86" y="116.2" transform="rotate(-90 86 116.2)">Lcd_r/w</text>
<text x="81" y="143.8" transform="rotate(-90 81 143.8)">Lcd_cs</text>
<text x="83.5" y="143.8" transform="rotate(-90 83.5 143.8)">Lcd_A0</text>
<text x="86" y="143.8" transform="rotate(-90 86 143.8)">Lcd_e</text>
</g>
<g font-size="2.1" fill="#840000">
<text x="56.3" y="40.5">lsp_rst</text>
<text x="24.3" y="63.3">Rot_2push</text>
<text x="26.9" y="60.8">Tele_RX</text>
<text x="27.9" y="65.9">Rot_1B</text>
<text x="61.3" y="63.3">Tele_TX</text>
<text x="62.5" y="65.9">Rot_1A</text>
<text x="62.5" y="60.8">Rot_1push</text>
<text x="71.5" y="65.9">BT_STATUS_READ</text>
<text x="80.4" y="63.3">lsp_rst</text>
<text x="200.3" y="62.1" transform="rotate(-90 200.3 62.1)">SCC</text>
<text x="22.6" y="71">JQ6500Busy</text>
<text x="27.9" y="68.4">Rot_2A</text>
<text x="61.3" y="71">JQ6500Data</text>
<text x="62.5" y="68.4">Rot_2B</text>
<text x="224.4" y="67.7" transform="rotate(-90 224.4 67.7)">LCD_VCC</text>
<text x="21.4" y="73.5">Xmitter_MISO</text>
<text x="26.1" y="76">BT_Rxd1</text>
<text x="61.3" y="73.5">Xmitter_MOSI</text>
<text x="61.3" y="76">BT_Txd1</text>
<text x="120.9" y="76">Sw_thcut</text>
<text x="17.8" y="81.1">Audio_Buzzer_out</text>
<text x="25.2" y="83.7">Vibreur</text>
<text x="33.3" y="78.6">Scl</text>
<text x="61.3" y="81.1">Xmitter_SCK</text>
<text x="61.3" y="78.6">Sda</text>
<text x="62.5" y="83.7">Hold_Power</text>
<text x="79" y="81.1">CS_CYRF6936</text>
<text x="83.2" y="78.6">CS_A7105</text>
<text x="88" y="83.7">SCC</text>
<text x="119.8" y="81.1">CS_CC2500</text>
<text x="119.8" y="78.6">CS_NRF24L01</text>
<text x="120.9" y="83.7">U_batt</text>
<text x="21.2" y="88.7">PPM16_SIMout</text>
<text x="61.3" y="86.2">Sim_Control</text>
<text x="61.3" y="88.7">BT_KEY_CMD</text>
<text x="86.7" y="86.2">Pot_3</text>
<text x="86.7" y="88.7">Pot_1</text>
<text x="120.9" y="86.2">Pot_2</text>
<text x="120.9" y="88.7">Stick_LH</text>
<text x="27.3" y="93.8">Key_UP</text>
<text x="61.3" y="91.3">Master_PPMout</text>
<text x="62.5" y="93.8">Key_DOWN</text>
<text x="83.1" y="93.8">Stick_RH</text>
<text x="83.3" y="91.3">Stick_RV</text>
<text x="120.9" y="91.3">Stick_LV</text>
<text x="120.9" y="93.8">Trim_LH&lt;-</text>
<text x="24.9" y="96.4">Key_LEFT</text>
<text x="25.9" y="98.9">Key_ESC</text>
<text x="26.9" y="101.4">Sw_turn</text>
<text x="62.5" y="96.4">Key_RIGHT</text>
<text x="62.5" y="98.9">Key_MENU</text>
<text x="62.5" y="101.4">Sw_eleDR</text>
<text x="81.8" y="101.4">Trim_RV-&gt;</text>
<text x="81.9" y="96.4">Trim_LH-&gt;</text>
<text x="82" y="98.9">Trim_LV-&gt;</text>
<text x="120.9" y="96.4">Trim_LV&lt;-</text>
<text x="120.9" y="98.9">Trim_RV&lt;-</text>
<text x="120.9" y="101.4">Trim_RH&lt;-</text>
<text x="27" y="104">Spare_2</text>
<text x="62.5" y="104">Spare_1</text>
<text x="81.7" y="104">Trim_RH-&gt;</text>
<text x="69.5" y="115.6" transform="rotate(-90 69.5 115.6)">PPM_in</text>
<text x="74.5" y="115.6" transform="rotate(-90 74.5 115.6)">Sw_rudDR</text>
<text x="78.3" y="115.6" transform="rotate(-90 78.3 115.6)">Sw_id1</text>
<text x="254.4" y="119.2">BT_STATUS_READ</text>
<text x="178.7" y="143.4">BT_Txd1</text>
<text x="255.5" y="143.4">BT_OnOff</text>
<text x="179.6" y="148.4">BT_Rxd1</text>
<text x="255.5" y="148.4">BT_KEY_CMD</text>
<text x="69.5" y="154.2" transform="rotate(-90 69.5 154.2)">BT_OnOff</text>
<text x="74.5" y="155" transform="rotate(-90 74.5 155)">Sw_ailDR</text>
<text x="77.1" y="154" transform="rotate(-90 77.1 154)">Sw_gear</text>
<text x="79.6" y="152.6" transform="rotate(-90 79.6 152.6)">Sw_id2</text>
<text x="126" y="170">Spare_2</text>
<text x="126" y="172.6">Spare_1</text>
<text x="178" y="169">Shield pour RC OpenAVRc</text>
<text x="178" y="178">Reproduction et commercialisation interdite</text>
<text x="178" y="175">By Antho.breizh / pierrotm777</text>
<text x="178" y="184">Sheet: /OpenAVRc_CoreConnects/</text>
<text x="178" y="186.7">File: OpenAVRc_CoreConnects.sch</text>
<text x="178" y="196.9">KiCad E.D.A. kicad (6.0.9)</text>
<text x="178" y="194.1">Size: A4</text>
<text x="200" y="194.1">Date: 2020-04-21</text>
<text x="263" y="194.1">Rev: 2.2</text>
<text x="263" y="196.9">Id: 3/7</text>
</g>
<g font-size="2.1" fill="#840084">
<text x="113.3" y="59.6">Mosi</text>
<text x="110.7" y="64.7">Lcd_db0</text>
</g>
<g font-size="2.1" fill="#0000c2">
<text x="191.8" y="102.8">Bluetooth HC-05/HM-10</text>
<text x="200.3" y="110.7" transform="rotate(-90 200.3 110.7)">Rx</text>
<text x="202.9" y="110.7" transform="rotate(-90 202.9 110.7)">Tx</text>
<text x="205.4" y="110.7" transform="rotate(-90 205.4 110.7)">Gnd</text>
<text x="208" y="110.7" transform="rotate(-90 208 110.7)">+5v</text>
<text x="210.5" y="110.7" transform="rotate(-90 210.5 110.7)">Key</text>
<text x="213" y="110.7" transform="rotate(-90 213 110.7)">Status</text>
<text x="65.7" y="138.7" transform="rotate(-90 65.7 138.7)">AGND</text>
<text x="114.3" y="161.2">Pin out libre</text>
</g>
<g font-size="2.1" fill="#006464">
<text x="225.4" y="125.5">IRLML5203</text>
<text x="226.3" y="133.1">Q1</text>
</g>
<g font-size="1.8" fill="#840000">
<text x="35" y="11.9">1</text>
<text x="85" y="11.9">2</text>
<text x="135" y="11.9">3</text>
<text x="185" y="11.9">4</text>
<text x="235" y="11.9">5</text>
<text x="285" y="11.9">6</text>
<text x="10.3" y="35.9">A</text>
<text x="285.3" y="35.9">A</text>
<text x="10.3" y="85.9">B</text>
<text x="285.3" y="85.9">B</text>
<text x="10.3" y="135.9">C</text>
<text x="285.3" y="135.9">C</text>
<text x="10.3" y="185.9">D</text>
<text x="285.3" y="185.9">D</text>
<text x="35" y="199.9">1</text>
<text x="85" y="199.9">2</text>
<text x="135" y="199.9">3</text>
<text x="185" y="199.9">4</text>
<text x="235" y="199.9">5</text>
<text x="285" y="199.9">6</text>
</g>
<g font-size="1.8" fill="#a90000">
<text x="73.8" y="34.3">1</text>
<text x="82.7" y="34.3">2</text>
<text x="73.8" y="36.8">3</text>
<text x="73.8" y="39.4">5</text>
<text x="82.7" y="36.8">4</text>
<text x="82.7" y="39.4">6</text>
<text x="168.7" y="39.5" transform="rotate(-90 168.7 39.5)">1</text>
<text x="171.2" y="39.5" transform="rotate(-90 171.2 39.5)">2</text>
<text x="173.7" y="39.5" transform="rotate(-90 173.7 39.5)">3</text>
<text x="176.3" y="39.5" transform="rotate(-90 176.3 39.5)">4</text>
<text x="178.8" y="39.5" transform="rotate(-90 178.8 39.5)">5</text>
<text x="181.4" y="39.5" transform="rotate(-90 181.4 39.5)">6</text>
<text x="199.1" y="39.5" transform="rotate(-90 199.1 39.5)">1</text>
<text x="201.7" y="39.5" transform="rotate(-90 201.7 39.5)">2</text>
<text x="204.2" y="39.5" transform="rotate(-90 204.2 39.5)">3</text>
<text x="220.7" y="39.5" transform="rotate(-90 220.7 39.5)">1</text>
<text x="223.3" y="39.5" transform="rotate(-90 223.3 39.5)">2</text>
<text x="225.8" y="39.5" transform="rotate(-90 225.8 39.5)">3</text>
<text x="228.3" y="39.5" transform="rotate(-90 228.3 39.5)">4</text>
<text x="230.9" y="39.5" transform="rotate(-90 230.9 39.5)">5</text>
<text x="233.4" y="39.5" transform="rotate(-90 233.4 39.5)">6</text>
<text x="236" y="39.5" transform="rotate(-90 236 39.5)">7</text>
<text x="238.5" y="39.5" transform="rotate(-90 238.5 39.5)">8</text>
<text x="241" y="39.5" transform="rotate(-90 241 39.5)">9</text>
<text x="243.6" y="40" transform="rotate(-90 243.6 40)">10</text>
<text x="246.1" y="40" transform="rotate(-90 246.1 40)">11</text>
<text x="248.7" y="40" transform="rotate(-90 248.7 40)">12</text>
<text x="251.2" y="40" transform="rotate(-90 251.2 40)">13</text>
<text x="253.7" y="40" transform="rotate(-90 253.7 40)">14</text>
<text x="256.3" y="40" transform="rotate(-90 256.3 40)">15</text>
<text x="258.8" y="40" transform="rotate(-90 258.8 40)">16</text>
<text x="261.4" y="40" transform="rotate(-90 261.4 40)">17</text>
<text x="263.9" y="40" transform="rotate(-90 263.9 40)">18</text>
<text x="266.4" y="40" transform="rotate(-90 266.4 40)">19</text>
<text x="269" y="40" transform="rotate(-90 269 40)">20</text>
<text x="47" y="57.1">VCC</text>
<text x="47.8" y="59.7">E0</text>
<text x="55.9" y="57.1">VCC</text>
<text x="56.6" y="59.7">G5</text>
<text x="96" y="59.7">B1</text>
<text x="96" y="57.1">B3</text>
<text x="104.2" y="57.1">VCC</text>
<text x="104.9" y="59.7">B2</text>
<text x="47.8" y="62.2">E3</text>
<text x="47.8" y="64.8">E5</text>
<text x="56.7" y="62.2">E1</text>
<text x="56.7" y="64.8">E4</text>
<text x="95.4" y="62.2">RST</text>
<text x="96.2" y="64.8">J7</text>
<text x="104.1" y="62.2">GND</text>
<text x="104.9" y="64.8">A0</text>
<text x="47.8" y="67.3">E7</text>
<text x="47.9" y="69.8">J0</text>
<text x="56.7" y="67.3">E6</text>
<text x="56.8" y="69.8">J1</text>
<text x="96" y="67.3">A1</text>
<text x="96" y="69.8">A3</text>
<text x="104.9" y="67.3">A2</text>
<text x="104.9" y="69.8">A4</text>
<text x="47.8" y="77.5">D0</text>
<text x="47.8" y="74.9">D2</text>
<text x="47.8" y="72.4">H0</text>
<text x="56.7" y="77.5">D1</text>
<text x="56.7" y="74.9">D3</text>
<text x="56.7" y="72.4">H1</text>
<text x="96" y="72.4">A5</text>
<text x="96" y="74.9">A7</text>
<text x="96.2" y="77.5">J6</text>
<text x="104.9" y="74.9">G2</text>
<text x="104.9" y="72.4">A6</text>
<text x="105.1" y="77.5">J5</text>
<text x="47.8" y="80">H3</text>
<text x="47.8" y="82.5">H5</text>
<text x="56.7" y="80">H2</text>
<text x="56.7" y="82.5">H4</text>
<text x="96.2" y="82.5">J2</text>
<text x="96.2" y="80">J4</text>
<text x="103.8" y="82.5">AC15</text>
<text x="105.1" y="80">J3</text>
<text x="47.8" y="85.1">B0</text>
<text x="47.8" y="87.6">B5</text>
<text x="56.7" y="87.6">B4</text>
<text x="56.7" y="85.1">H6</text>
<text x="94.9" y="87.6">AC12</text>
<text x="94.9" y="85.1">AC14</text>
<text x="103.8" y="87.6">AC11</text>
<text x="103.8" y="85.1">AC13</text>
<text x="47.8" y="90.2">B7</text>
<text x="47.9" y="92.7">L1</text>
<text x="47.9" y="95.2">L3</text>
<text x="56.7" y="90.2">B6</text>
<text x="56.8" y="92.7">L0</text>
<text x="56.8" y="95.2">L2</text>
<text x="94.9" y="90.2">AC10</text>
<text x="95.4" y="95.2">AC6</text>
<text x="95.4" y="92.7">AC8</text>
<text x="104.3" y="95.2">AC5</text>
<text x="104.3" y="92.7">AC7</text>
<text x="104.3" y="90.2">AC9</text>
<text x="47.9" y="97.8">L5</text>
<text x="47.9" y="100.3">L7</text>
<text x="56.8" y="97.8">L4</text>
<text x="56.8" y="100.3">L6</text>
<text x="95.4" y="100.3">AC2</text>
<text x="95.4" y="97.8">AC4</text>
<text x="104.3" y="100.3">AC1</text>
<text x="104.3" y="97.8">AC3</text>
<text x="46.9" y="105.4">GND</text>
<text x="47.7" y="102.9">G3</text>
<text x="55.8" y="105.4">GND</text>
<text x="56.7" y="102.9">H7</text>
<text x="95.2" y="105.4">GND</text>
<text x="95.4" y="102.9">AC0</text>
<text x="103.7" y="102.9">VREF</text>
<text x="104.1" y="105.4">GND</text>
<text x="200.4" y="115.7" transform="rotate(-90 200.4 115.7)">1</text>
<text x="202.9" y="115.7" transform="rotate(-90 202.9 115.7)">2</text>
<text x="205.5" y="115.7" transform="rotate(-90 205.5 115.7)">3</text>
<text x="208" y="115.7" transform="rotate(-90 208 115.7)">4</text>
<text x="210.6" y="115.7" transform="rotate(-90 210.6 115.7)">5</text>
<text x="213.1" y="115.7" transform="rotate(-90 213.1 115.7)">6</text>
<text x="65.8" y="123.5" transform="rotate(-90 65.8 123.5)">GND</text>
<text x="68.3" y="122.8" transform="rotate(-90 68.3 122.8)">NC</text>
<text x="70.9" y="122.7" transform="rotate(-90 70.9 122.7)">D4</text>
<text x="73.4" y="122.7" transform="rotate(-90 73.4 122.7)">D6</text>
<text x="75.9" y="122.7" transform="rotate(-90 75.9 122.7)">G0</text>
<text x="78.5" y="122.7" transform="rotate(-90 78.5 122.7)">C0</text>
<text x="81" y="122.7" transform="rotate(-90 81 122.7)">C2</text>
<text x="83.6" y="122.7" transform="rotate(-90 83.6 122.7)">C4</text>
<text x="86.1" y="122.7" transform="rotate(-90 86.1 122.7)">C6</text>
<text x="88.6" y="123.4" transform="rotate(-90 88.6 123.4)">VCC</text>
<text x="68.3" y="131.6" transform="rotate(-90 68.3 131.6)">G4</text>
<text x="70.9" y="131.6" transform="rotate(-90 70.9 131.6)">D5</text>
<text x="73.4" y="131.6" transform="rotate(-90 73.4 131.6)">D7</text>
<text x="75.9" y="131.6" transform="rotate(-90 75.9 131.6)">G1</text>
<text x="78.5" y="131.6" transform="rotate(-90 78.5 131.6)">C1</text>
<text x="81" y="131.6" transform="rotate(-90 81 131.6)">C3</text>
<text x="83.6" y="131.6" transform="rotate(-90 83.6 131.6)">C5</text>
<text x="86.1" y="131.6" transform="rotate(-90 86.1 131.6)">C7</text>
<text x="65.8" y="133" transform="rotate(-90 65.8 133)">AGND</text>
<text x="88.6" y="132.3" transform="rotate(-90 88.6 132.3)">VCC</text>
<text x="113.2" y="171.4">1</text>
<text x="113.2" y="168.9">2</text>
</g>
<g font-size="1.8" fill="#006464">
<text x="77.3" y="31.4">SPI</text>
<text x="171.4" y="33.9">Micro_sd</text>
<text x="199.5" y="33.9">SCC</text>
<text x="243.3" y="33.9">LCD</text>
<text x="167" y="37.4" transform="rotate(-90 167 37.4)">P15</text>
<text x="197.5" y="36.8" transform="rotate(-90 197.5 36.8)">P27</text>
<text x="219.1" y="37.4" transform="rotate(-90 219.1 37.4)">P16</text>
<text x="77.7" y="44.1">P6</text>
<text x="84.4" y="47.9">GND</text>
<text x="92.1" y="47.9">VCC</text>
<text x="34.6" y="53">C15</text>
<text x="42.7" y="53">100nF</text>
<text x="119.7" y="53">C19</text>
<text x="181" y="52.2" transform="rotate(-90 181 52.2)">100nF</text>
<text x="186.1" y="49.1" transform="rotate(-90 186.1 49.1)">C3</text>
<text x="196.2" y="50.6" transform="rotate(-90 196.2 50.6)">100K</text>
<text x="200" y="49.6" transform="rotate(-90 200 49.6)">1K</text>
<text x="202.6" y="50.4" transform="rotate(-90 202.6 50.4)">VCC</text>
<text x="205.1" y="50.5" transform="rotate(-90 205.1 50.5)">GND</text>
<text x="219" y="49.1">GND</text>
<text x="32.4" y="55.6" transform="rotate(-90 32.4 55.6)">GND</text>
<text x="52.3" y="55.5">P1</text>
<text x="66.7" y="54.2">VCC</text>
<text x="126.3" y="54.2">GND</text>
<text x="127.7" y="58">VCC</text>
<text x="177.2" y="58">VCC</text>
<text x="184.7" y="58">GND</text>
<text x="194.9" y="55.2" transform="rotate(-90 194.9 55.2)">R47</text>
<text x="198.8" y="55.2" transform="rotate(-90 198.8 55.2)">R48</text>
<text x="264.7" y="55.5">GND</text>
<text x="127.6" y="63.1">GND</text>
<text x="193.6" y="60.6">GND</text>
<text x="231.8" y="61.6" transform="rotate(-90 231.8 61.6)">10K</text>
<text x="234.3" y="61.7" transform="rotate(-90 234.3 61.7)">RV1</text>
<text x="262.3" y="60.3" transform="rotate(-90 262.3 60.3)">R40</text>
<text x="264.8" y="60.1" transform="rotate(-90 264.8 60.1)">100</text>
<text x="229.2" y="70.7">GND</text>
<text x="255.9" y="69.3" transform="rotate(-90 255.9 69.3)">RV6</text>
<text x="258.4" y="68.7" transform="rotate(-90 258.4 68.7)">1K</text>
<text x="54" y="85.7" transform="rotate(-90 54 85.7)">2560-core</text>
<text x="215.1" y="113.9">RX1TX1</text>
<text x="216.9" y="111.4">P10</text>
<text x="45" y="117.7">GND</text>
<text x="106" y="117.7">GND</text>
<text x="233.3" y="116.5">R45</text>
<text x="233.3" y="119">18K</text>
<text x="101.9" y="125.3">C18</text>
<text x="102.3" y="120.3">VCC</text>
<text x="193.2" y="124.1">R5</text>
<text x="203.8" y="124.1">GND</text>
<text x="242" y="122.8">VCC</text>
<text x="57.7" y="127.9">GND</text>
<text x="109.9" y="127.9" transform="rotate(-90 109.9 127.9)">GND</text>
<text x="184.8" y="127.9" transform="rotate(-90 184.8 127.9)">GND</text>
<text x="192.7" y="126.6">2K7</text>
<text x="216.2" y="131.7">C10</text>
<text x="216.4" y="136.8">100nF</text>
<text x="241.9" y="134" transform="rotate(-90 241.9 134)">R39</text>
<text x="244.5" y="134" transform="rotate(-90 244.5 134)">47K</text>
<text x="198.8" y="138.5" transform="rotate(-90 198.8 138.5)">R6</text>
<text x="201.3" y="139.3" transform="rotate(-90 201.3 139.3)">1,5K</text>
<text x="203.8" y="138.4" transform="rotate(-90 203.8 138.4)">18K</text>
<text x="206.4" y="138.4" transform="rotate(-90 206.4 138.4)">R44</text>
<text x="235.9" y="140.6">R23</text>
<text x="236" y="143.1">100</text>
<text x="213.9" y="144.4">GND</text>
<text x="235.6" y="148.2">1,5K</text>
<text x="235.9" y="145.7">R38</text>
<text x="193.7" y="154.3" transform="rotate(-90 193.7 154.3)">R46</text>
<text x="196.2" y="154.3" transform="rotate(-90 196.2 154.3)">27K</text>
<text x="230.5" y="154.3" transform="rotate(-90 230.5 154.3)">2K7</text>
<text x="233" y="154.3" transform="rotate(-90 233 154.3)">R10</text>
<text x="193.7" y="163.4">VCC</text>
<text x="227.9" y="162.2">GND</text>
<text x="108.6" y="173.8" transform="rotate(-90 108.6 173.8)">DUMMY</text>
<text x="109.4" y="174.9">P9</text>
</g>
<g font-size="1.8" fill="#840084">
<text x="64.6" y="51.7">Mylib_v2.2:Connectors-2560-core</text>
<text x="109.7" y="53">100nF</text>
<text x="113.7" y="65" transform="rotate(-90 113.7 65)">Capacitors_SMD:C_1206</text>
<text x="91.9" y="125.3">100nF</text>
<text x="95.9" y="134.8" transform="rotate(-90 95.9 134.8)">Mylib_v2.2:C_1206</text>
</g>
<g font-size="1.8" fill="#0f0f0f">
<text x="218.4" y="118.1">Status_BT</text>
<text x="200.4" y="123.4" transform="rotate(-90 200.4 123.4)">RX_BT</text>
<text x="202.9" y="123.4" transform="rotate(-90 202.9 123.4)">TX_BT</text>
<text x="215.9" y="147.3">KEY_BT</text>
</g>
<text font-size="1.8" fill="#009600" x="215.9" y="127">VCC_BT</text>
<g font-size="1.4" fill="#a90000">
<text x="226.8" y="127">D</text>
<text x="234.5" y="127">S</text>
<text x="230.9" y="133.5" transform="rotate(-90 230.9 133.5)">G</text>
</g>
</svg>
